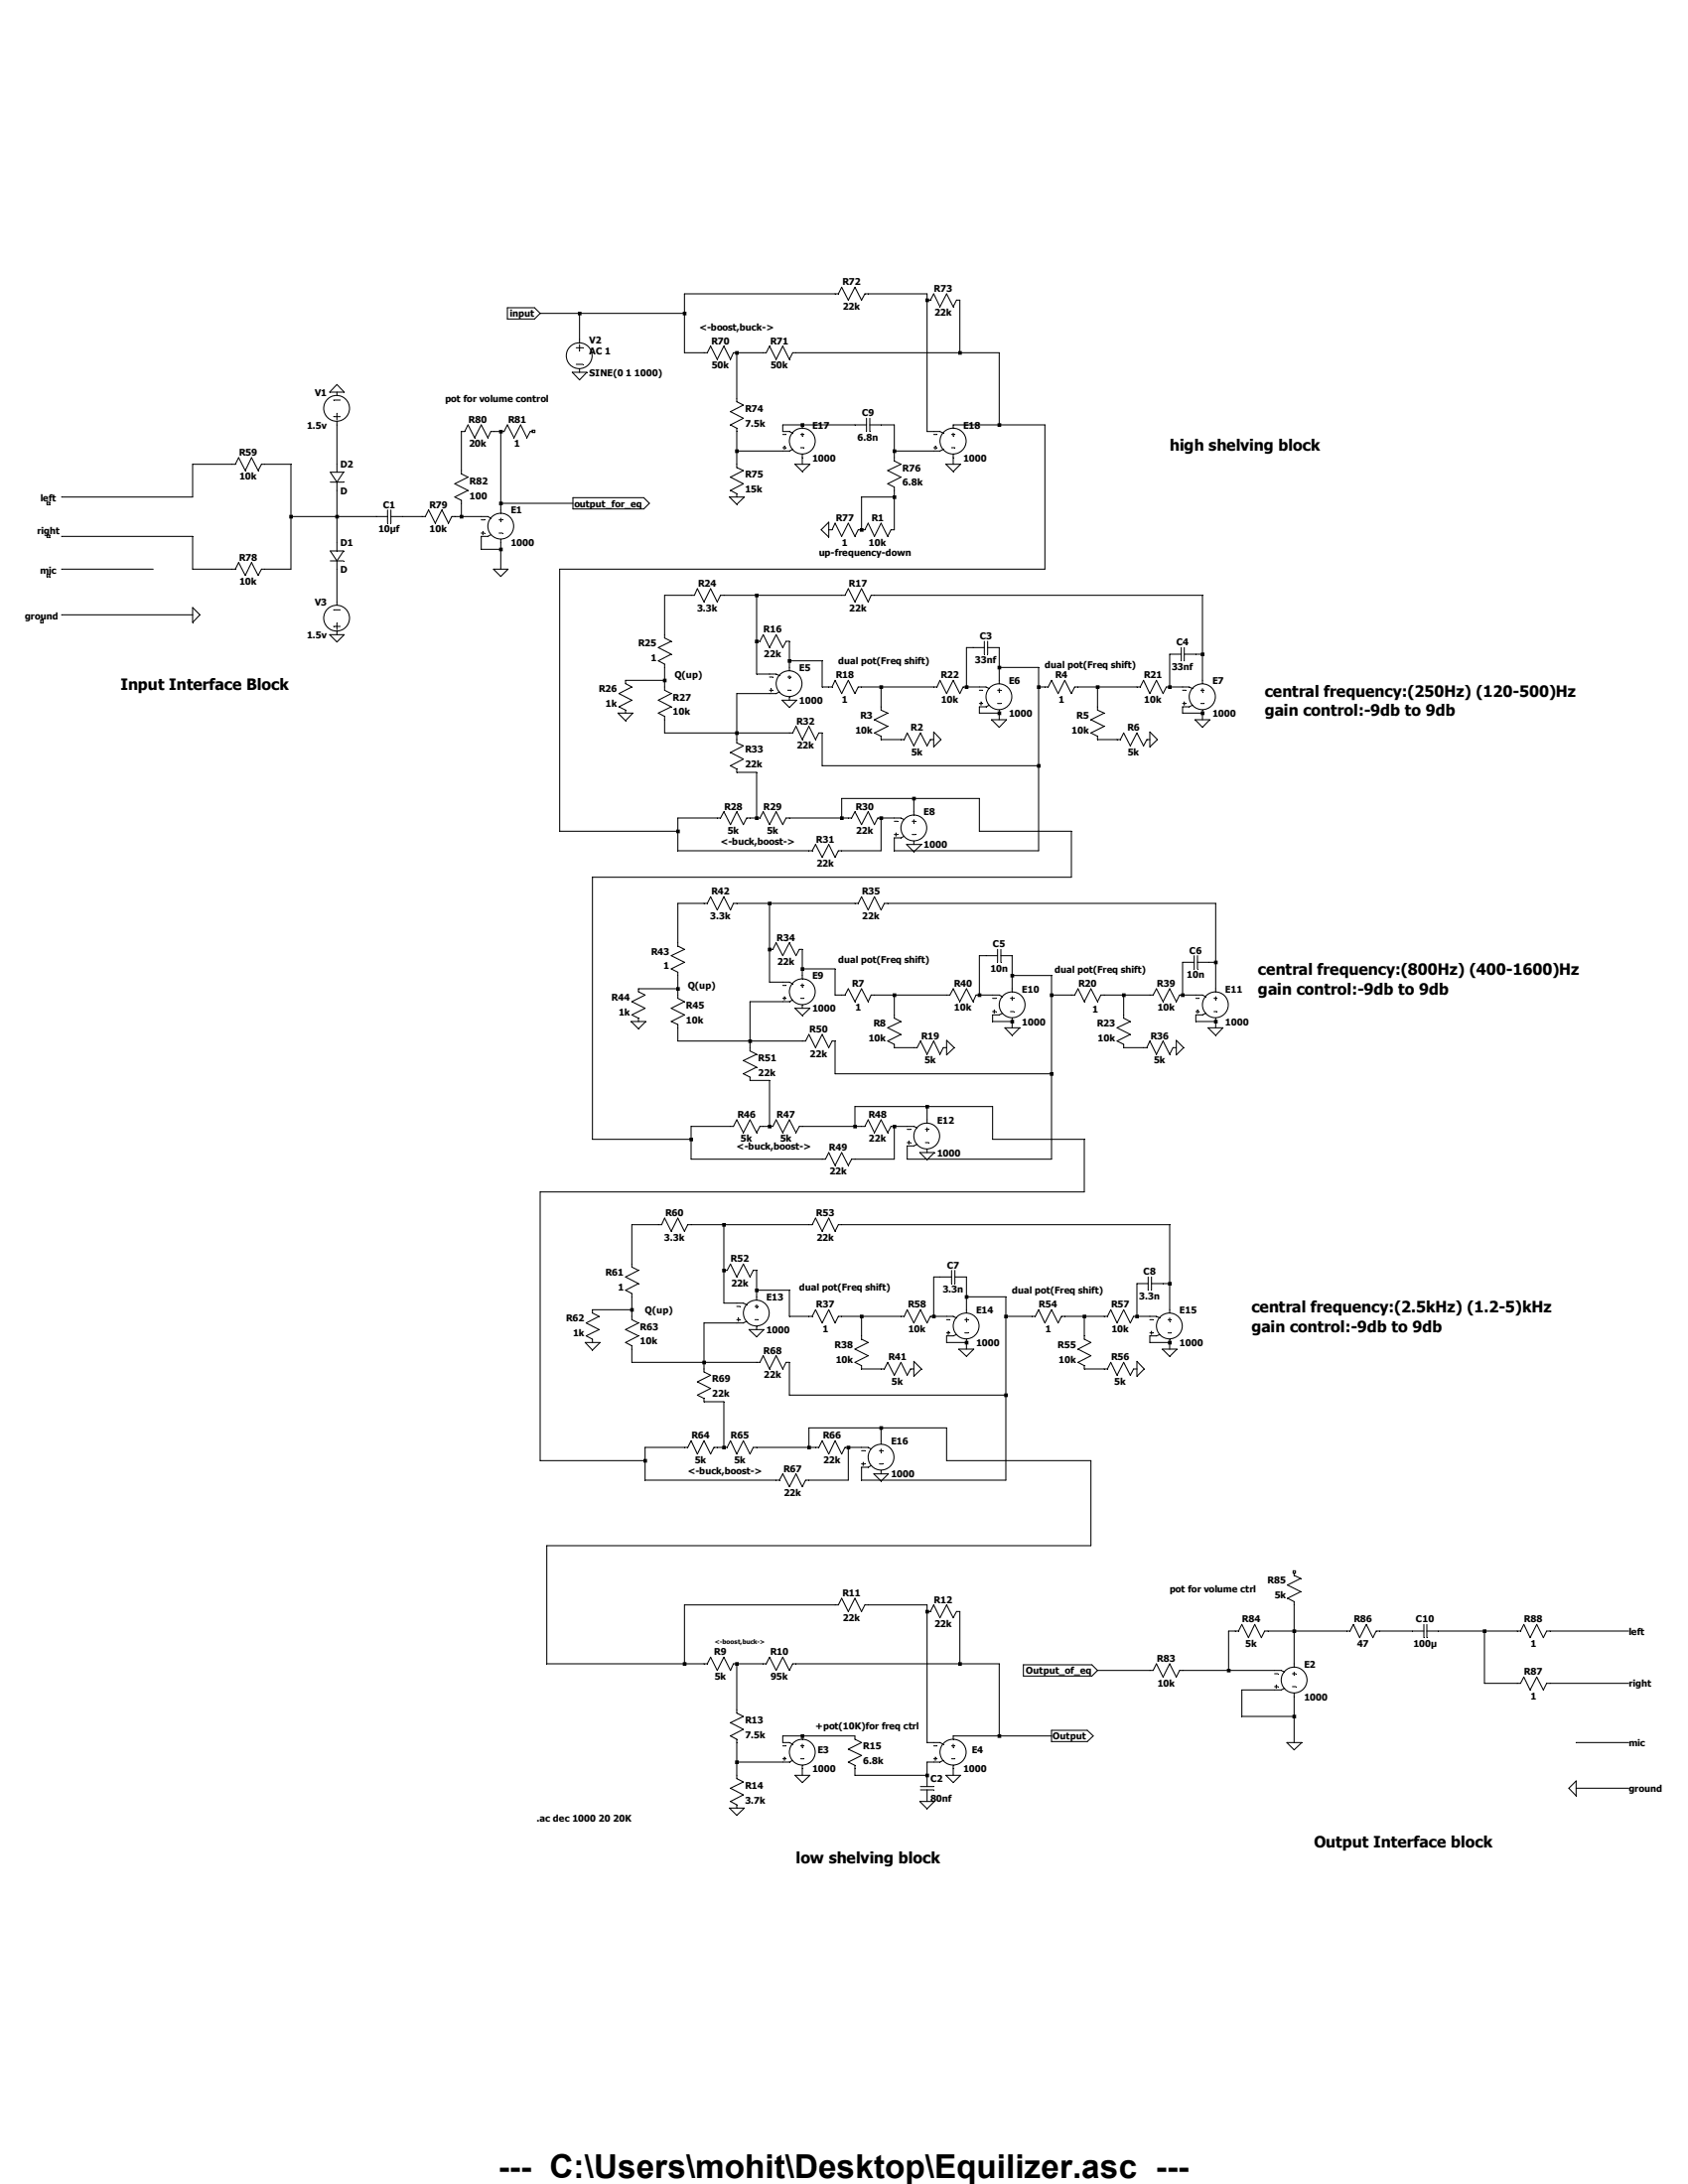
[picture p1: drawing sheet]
<svg xmlns="http://www.w3.org/2000/svg" width="216mm" height="279mm" viewBox="0 0 216 279" stroke-linecap="round" stroke-linejoin="round" font-family="sans-serif">
<g fill="none" stroke="#000" stroke-width=".13">
<path d="M106.8 37.6h.4l.5-.9 .8 1.7 .8-1.7 .9 1.7 .4-.8h.4M118.6 38.4h.4l.4-.8 .8 1.6 .9-1.6 .8 1.6 .4-.8h.5M29.7 59.4h.4l.4-.9 .9 1.7 .8-1.7 .8 1.7 .4-.8h.5M59 55.2h.4l.5-.8 .8 1.6 .9-1.6 .8 1.6 .4-.8h.4M64.1 55.2h.4l.4-.8 .8 1.6 .9-1.6 .8 1.6 .4-.8h.4M68.1 55h.3v.3h-.3zM73.7 44.5h.8M73.7 46.6h.8M74.1 43.4v.5M74.1 44.1v.8M74.1 47.2v.4M90 45.1h.5l.4-.8 .8 1.7 .9-1.7 .8 1.7 .4-.9h.4"/>
<path d="M94.2 51v.4l.9 .4-1.7 .9 1.7 .8-1.7 .9 .8 .4v.4M94.2 59.4v.4l.9 .4-1.7 .8 1.7 .9-1.7 .8 .8 .5v.4M97.6 45.1h.4l.4-.8 .9 1.7 .8-1.7 .9 1.7 .4-.9h.4M100.1 55.2h.9l.4 .2M100.1 57.3h.4M100.1 55.6h.4M100.3 57.1v.4M101.4 57.5l-.4 .2h-.9M102.4 57.3h.4M102.4 55.6h.4M102.6 54.4v.4M102.6 55.4v.4"/>
<path d="M102.6 58.1v.4M109.3 54.4h1.5M110.8 53.5v1.7M111.3 54.4h1.4M111.3 53.5v1.7M114.4 58.5v.5l.8 .4-1.7 .8 1.7 .8-1.7 .9 .9 .4v.4M119.4 55.2h.8l.4 .2M119.4 57.3h.4M119.4 55.6h.4M119.6 57.1v.4M120.6 57.5l-.4 .2h-.8M121.7 57.3h.4"/>
<path d="M121.7 55.6h.4M121.9 54.4v.4M121.9 55.4v.4M121.9 58.1v.4M29.7 72.8h.4l.4-.8 .9 1.6 .8-1.6 .8 1.6 .4-.8h.5M48.1 66.1h1.5M49.6 65.2v1.7M50 66.1h1.5M50 65.2v1.7M54 66.1h.4l.4-.9 .9 1.7 .8-1.7 .9 1.7 .4-.8h.4M61.6 66.1h.8l.4 .2M61.6 68.2h.4"/>
<path d="M61.6 66.5h.4M61.8 68v.4M62.8 68.4l-.4 .2h-.8M63.8 68.2h.5M63.8 66.5h.5M64.1 65.2v.5M64.1 66.3v.4M64.1 69v.4M88.4 76.2h.4l.4-.9 .8 1.7 .9-1.7 .8 1.7 .5-.8h.4M106 67.8h.4l.4-.9 .9 1.7 .8-1.7 .8 1.7 .5-.8h.8l.4-.9 .8 1.7 .9-1.7 .8 1.7 .5-.8h.4M107.7 76.2h.4l.4-.9 .8 1.7 .9-1.7 .8 1.7 .4-.8h.4M80 87v.5l.8 .4-1.6 .8 1.6 .9-1.6 .8 .8 .4v.4"/>
<path d="M85 81.2v.4l.9 .4-1.7 .8 1.7 .9-1.7 .8 .8 .5v.4M85 87.9v.4l.9 .4-1.7 .9 1.7 .8-1.7 .8 .8 .5v.4M94.2 94.6v.4l.9 .4-1.7 .9 1.7 .8-1.7 .9 .8 .4v.4M96.8 82h.4l.4-.8 .8 1.6 .9-1.6 .8 1.6 .4-.8h.5M98.4 86.2h.9l.4 .2M98.4 88.3h.4M98.4 86.6h.4M98.6 88.1v.4M99.7 88.5l-.4 .2h-.9M100.8 88.3h.4M100.8 86.6h.4M101 85.4v.4"/>
<path d="M101 86.4v.4M101 89.2v.4M101 93.8h.4l.4-.9 .8 1.7 .9-1.7 .8 1.7 .4-.8h.5M106 87.9h.4l.4-.9 .9 1.7 .8-1.7 .8 1.7 .5-.8h.4M112.7 90.4v.4l.8 .4-1.7 .9 1.7 .8-1.7 .9 .9 .4v.4M115.2 94.6h.5l.3-.8 .9 1.6 .8-1.6 .9 1.6 .4-.8h.4M119.4 87.9h.4l.4-.9 .9 1.7 .8-1.7 .9 1.7 .4-.8h.4M124.5 82.8h1.4M125.3 88.3h.4M125.3 87.9h.8l.4 .2M125.3 90h.4M125.5 89.8v.4"/>
<path d="M125.9 82v1.7M126.3 82.8h1.5M126.3 82v1.7M126.5 90.2l-.4 .2h-.8M127.6 88.3h.4M127.6 90h.4M127.8 87v.5M127.8 88.1v.4M127.8 90.8v.4M133.6 87.9h.5l.4-.9 .8 1.7 .9-1.7 .8 1.7 .5-.8h.4M140.4 90.4v.4l.8 .4-1.7 .9 1.7 .8-1.7 .9 .9 .4v.4M142.9 94.6h.4l.4-.8 .9 1.6 .8-1.6 .9 1.6 .4-.8h.4"/>
<path d="M145.4 87.9h.4l.5-.9 .8 1.7 .8-1.7 .9 1.7 .4-.8h.4M149.6 83.7h1.5M151.1 82.8v1.7M151.3 88.3h.4M151.3 87.9h.8l.4 .2M151.3 90h.4M151.5 82.8v1.7M151.5 89.8v.4M151.5 83.7h1.5M152.5 90.2l-.4 .2h-.8M153.6 88.3h.4M153.6 90h.4"/>
<path d="M153.8 87v.5M153.8 88.1v.4M153.8 90.8v.4M90 115.6h.5l.4-.9 .8 1.7 .9-1.7 .8 1.7 .4-.8h.4M91.7 104.6h.5l.4-.8 .8 1.7 .8-1.7 .9 1.7 .4-.9h.4M96.8 104.6h.4l.4-.8 .8 1.7 .9-1.7 .8 1.7 .4-.9h.5M103.5 108.8h.4l.4-.8 .9 1.7 .8-1.7 .8 1.7 .4-.9h.5M108.5 104.6h.4l.4-.8 .9 1.7 .8-1.7 .8 1.7 .5-.9h.4M109.3 115.6h.5l.4-.9 .8 1.7 .8-1.7 .9 1.7 .4-.8h.4M114.4 104.6h.8l.5 .3M114.4 106.8h.4M114.4 105.1h.4"/>
<path d="M114.6 106.6v.4M115.7 107l-.5 .2h-.8M116.7 106.8h.4M116.7 105.1h.4M116.9 103.8v.5M116.9 104.9v.4M116.9 107.6v.4M81.7 126.5v.4l.8 .4-1.7 .8 1.7 .9-1.7 .8 .9 .5v.4M86.7 120.6v.4l.8 .5-1.6 .8 1.6 .8-1.6 .9 .8 .4v.4M86.7 127.3v.4l.8 .4-1.6 .9 1.6 .8-1.6 .9 .8 .4v.4M95.9 134v.5l.9 .4-1.7 .8 1.7 .8-1.7 .9 .8 .4v.4M98.4 121.5h.4l.5-.9 .8 1.7 .9-1.7 .8 1.7 .4-.8h.4"/>
<path d="M100.1 125.6h.9l.4 .3M100.1 127.7h.4M100.1 126.1h.4M100.3 127.5v.4M101.4 127.9l-.4 .2h-.9M102.4 127.7h.4M102.4 126.1h.4M102.6 124.8v.4M102.6 125.9v.4M102.6 128.6v.4M102.6 133.2h.4l.5-.9 .8 1.7 .9-1.7 .8 1.7 .4-.8h.4M107.7 127.3h.4l.4-.8 .8 1.6 .9-1.6 .8 1.6 .4-.8h.4"/>
<path d="M114.4 129.8v.5l.8 .4-1.7 .8 1.7 .8-1.7 .9 .9 .4v.4M116.9 134h.4l.4-.8 .9 1.7 .8-1.7 .8 1.7 .4-.9h.5M121.1 127.3h.4l.4-.8 .9 1.6 .8-1.6 .9 1.6 .3-.8h.5M126.1 122.3h1.5M127 127.7h.4M127 127.3h.8l.4 .2M127 129.4h.4M127.2 129.2v.4M127.6 121.5v1.6M128 122.3h1.5M128 121.5v1.6M128.2 129.6l-.4 .2h-.8"/>
<path d="M129.2 127.7h.5M129.2 129.4h.5M129.5 126.5v.4M129.5 127.5v.4M129.5 130.3v.4M137 127.3h.5l.4-.8 .8 1.6 .8-1.6 .9 1.6 .4-.8h.4M143.7 129.8v.5l.9 .4-1.7 .8 1.7 .8-1.7 .9 .8 .4v.4M146.3 134h.4l.4-.8 .8 1.7 .9-1.7 .8 1.7 .4-.9h.5M147.1 127.3h.4l.4-.8 .9 1.6 .8-1.6 .9 1.6 .4-.8h.4M151.3 123.1h1.4M152.7 122.3v1.7M153 127.7h.4"/>
<path d="M153 127.3h.8l.4 .2M153 129.4h.4M153.2 122.3v1.7M153.2 129.2v.4M153.2 123.1h1.4M154.2 129.6l-.4 .2h-.8M155.3 127.7h.4M155.3 129.4h.4M155.5 126.5v.4M155.5 127.5v.4M155.5 130.3v.4M84.2 156.7h.4l.4-.9 .9 1.7 .8-1.7 .8 1.7 .5-.8h.4"/>
<path d="M93.4 144.1h.4l.4-.8 .9 1.6 .8-1.6 .9 1.6 .4-.8h.4M98.4 144.1h.4l.5-.8 .8 1.6 .9-1.6 .8 1.6 .4-.8h.4M103.5 156.7h.4l.4-.9 .9 1.7 .8-1.7 .8 1.7 .4-.8h.5M105.2 148.3h.4l.4-.9 .8 1.7 .9-1.7 .8 1.7 .4-.8h.4M110.2 144.1h.4l.4-.8 .8 1.6 .9-1.6 .8 1.6 .5-.8h.4M116 144.1h.9l.4 .2M116 146.2h.5M116 144.5h.5M116.2 146v.4M117.3 146.4l-.4 .2h-.9M118.4 146.2h.4M118.4 144.5h.4"/>
<path d="M118.6 143.3v.4M118.6 144.3v.4M118.6 147v.4M75.8 167.6v.4l.8 .4-1.6 .8 1.6 .9-1.6 .8 .8 .4v.4M80.8 161.7v.4l.9 .4-1.7 .9 1.7 .8-1.7 .9 .8 .4v.4M80.8 168.4v.4l.9 .4-1.7 .9 1.7 .8-1.7 .8 .8 .5v.4M90 175.1v.4l.9 .4-1.7 .9 1.7 .8-1.7 .9 .8 .4v.4M92.6 162.5h.4l.4-.8 .8 1.7 .9-1.7 .8 1.7 .5-.9h.4M94.2 166.7h.9l.4 .2M94.2 168.8h.5M94.2 167.1h.5M94.4 168.6v.4"/>
<path d="M95.5 169l-.4 .2h-.9M96.6 168.8h.4M96.6 167.1h.4M96.8 165.9v.4M96.8 166.9v.4M96.8 169.7v.4M96.8 174.3h.4l.4-.9 .8 1.7 .9-1.7 .8 1.7 .4-.8h.5M103.5 168.4h.4l.4-.8 .9 1.6 .8-1.6 .8 1.6 .4-.8h.5M110.2 170.9v.4l.8 .4-1.7 .9 1.7 .8-1.7 .9 .9 .4v.4M112.7 175.1h.4l.4-.8 .9 1.6 .8-1.6 .8 1.6 .5-.8h.4M115.2 168.4h.5l.3-.8 .9 1.6 .8-1.6 .9 1.6 .4-.8h.4M120.2 163.4h1.5"/>
<path d="M121.1 168.8h.4M121.1 168.4h.8l.4 .2M121.1 170.5h.4M121.3 170.3v.4M121.7 162.5v1.7M122.1 163.4h1.5M122.1 162.5v1.7M122.3 170.7l-.4 .2h-.8M123.4 168.8h.4M123.4 170.5h.4M123.6 167.6v.4M123.6 168.6v.4"/>
<path d="M123.6 171.3v.4M132 168.4h.4l.4-.8 .8 1.6 .9-1.6 .8 1.6 .5-.8h.4M138.7 170.9v.4l.8 .4-1.6 .9 1.6 .8-1.6 .9 .8 .4v.4M141.2 168.4h.4l.5-.8 .8 1.6 .8-1.6 .9 1.6 .4-.8h.4M141.2 175.1h.4l.5-.8 .8 1.6 .8-1.6 .9 1.6 .4-.8h.4M145.4 164.2h1.5M146.9 163.4v1.7M147.1 168.8h.4M147.1 168.4h.8l.4 .2M147.1 170.5h.4M147.3 163.4v1.7M147.3 170.3v.4"/>
<path d="M147.3 164.2h1.5M148.3 170.7l-.4 .2h-.8M149.4 168.8h.4M149.4 170.5h.4M149.6 167.6v.4M149.6 168.6v.4M149.6 171.3v.4M87.5 185.2h.5l.4-.9 .8 1.7 .8-1.7 .9 1.7 .4-.8h.4M92.6 185.2h.4l.4-.9 .8 1.7 .9-1.7 .8 1.7 .5-.8h.4M99.3 189.4h.4l.4-.8 .9 1.6 .8-1.6 .8 1.6 .4-.8h.5M104.3 185.2h.4l.5-.9 .8 1.7 .8-1.7 .9 1.7 .4-.8h.4M110.2 185.2h.8l.4 .2"/>
<path d="M110.2 187.3h.4M110.2 185.6h.4M110.4 187.1v.4M111.4 187.5l-.4 .2h-.8M112.5 187.3h.4M112.5 185.6h.4M112.7 184.3v.4M112.7 185.4v.4M112.7 188.1v.5M90 212.9h.5l.4-.9 .8 1.7 .9-1.7 .8 1.7 .4-.8h.4M94.2 218.7v.5l.9 .4-1.7 .8 1.7 .8-1.7 .9 .8 .4v.4M97.6 212.9h.4l.4-.9 .9 1.7 .8-1.7 .9 1.7 .4-.8h.4"/>
<path d="M106.8 205.3h.4l.5-.8 .8 1.7 .8-1.7 .9 1.7 .4-.9h.4M118.6 206.2h.4l.4-.9 .8 1.7 .9-1.7 .8 1.7 .4-.8h.5M94.2 227.1v.4l.9 .5-1.7 .8 1.7 .8-1.7 .9 .8 .4v.4M100.1 222.9h.9l.4 .2M100.1 225h.4M100.1 223.4h.4M100.3 224.8v.4M101.4 225.2l-.4 .2h-.9M102.4 225h.4M102.4 223.4h.4M102.6 222.1v.4M102.6 223.1v.5"/>
<path d="M102.6 225.8v.5M109.3 222.1v.4l.9 .4-1.7 .9 1.7 .8-1.7 .8 .8 .4v.5M117.7 228.6h1.7M117.7 229h1.7M118.6 227.1v1.5M118.6 229v1.5M119.4 222.9h.8l.4 .2M119.4 225h.4M119.4 223.4h.4M119.6 224.8v.4M120.6 225.2l-.4 .2h-.8M121.7 225h.4"/>
<path d="M121.7 223.4h.4M121.9 222.1v.4M121.9 223.1v.5M121.9 225.8v.5"/>
<circle cx="74.1" cy="45.5" r="1.65"/>
<circle cx="102.6" cy="56.4" r="1.65"/>
<circle cx="121.9" cy="56.4" r="1.66"/>
<circle cx="64.1" cy="67.3" r="1.65"/>
<circle cx="100.9" cy="87.5" r="1.65"/>
<circle cx="127.8" cy="89.1" r="1.65"/>
<circle cx="153.8" cy="89.1" r="1.66"/>
<circle cx="116.9" cy="105.9" r="1.65"/>
<circle cx="102.6" cy="126.9" r="1.65"/>
<circle cx="129.5" cy="128.5" r="1.65"/>
<circle cx="155.4" cy="128.5" r="1.65"/>
<circle cx="118.5" cy="145.3" r="1.65"/>
<circle cx="96.7" cy="168" r="1.65"/>
<circle cx="123.6" cy="169.6" r="1.65"/>
<circle cx="149.6" cy="169.6" r="1.65"/>
<circle cx="112.7" cy="186.4" r="1.65"/>
<circle cx="102.6" cy="224.2" r="1.65"/>
<circle cx="121.9" cy="224.2" r="1.66"/>
</g>
<g fill="none" stroke="#000" stroke-width=".13">
<path d="M42.7 53.3h.8M42.7 51.2h.8M43.1 50.2v.4M43.1 52.9v.8M43.1 53.9v.5M43.1 59.4v1M42.2 71.8h1.7M42.2 70.5h1.7l-.8 1.3zM42.2 61.7h1.7M42.2 60.4h1.7l-.8 1.3zM42.7 78h.8M43.1 61.7v1"/>
<path d="M43.1 69.4v1.1M43.1 71.8v1M43.1 77v.4M43.1 79.7v.9M59 60.2v.4l.9 .4-1.7 .9 1.7 .8-1.7 .9 .8 .4v.4M42.7 80.1h.8M43.1 80.8v.4M147.1 213.7h.4l.4-.8 .9 1.6 .8-1.6 .9 1.6 .4-.8h.4M158 208.7h.4l.4-.9 .9 1.7 .8-1.7 .8 1.7 .5-.8h.4M163 213.7h.9l.4 .2M163 215.8h.4M163 214.1h.4"/>
<path d="M163.2 215.6v.4M164.3 216l-.4 .2h-.9M165.3 215.8h.4M165.3 214.1h.4M165.4 201h.3v.3h-.3zM165.5 201.1v.4l.9 .4-1.7 .9 1.7 .8-1.7 .9 .8 .4v.4M165.5 212.9v.4M165.5 213.9v.4M165.5 216.6v.4M172.3 208.7h.4l.4-.9 .8 1.7 .9-1.7 .8 1.7 .4-.8h.4M180.6 208.7h1.5M182.1 207.8v1.7"/>
<path d="M182.5 208.7h1.5M182.5 207.8v1.7M194.1 208.7h.4l.4-.9 .8 1.7 .9-1.7 .8 1.7 .4-.8h.4M194.1 215.3h.4l.4-.8 .8 1.7 .9-1.7 .8 1.7 .4-.9h.4"/>
<circle cx="43.1" cy="52.2" r="1.65"/>
<circle cx="43.1" cy="79.1" r="1.65"/>
<circle cx="165.5" cy="214.9" r="1.65"/>
</g>
<g fill="none" stroke="#000" stroke-width=".13">
<path d="M64.9 39.4h3.5l.7 .7-.7 .7h-3.5zM106.8 37.6h-19.3v7.5h2.5M111 37.6h7.6v17.6h.8M122.8 38.4v6.7M29.7 59.4h-5.1v4.2h-16.7M33.9 59.4h3.3v13.4h-3.3M43.1 49.2l.9 1h-1.8zM43.1 54.4v5M59 55.2v5M63.2 55.2h.9v10M69.1 40.1h18.4M73.2 47.6h1.9l-1 1z"/>
<path d="M74.1 40.1v3.3M94.2 55.2v4.2M94.2 57.7h5.9M97.6 45.1h-3.4v5.9M101.7 59.4h1.9l-1 .9zM101.8 45.1h26v9.3M102.6 58.5v.9M109.3 54.4h-9.2v.8M112.7 54.4h1.7v4.1M114.4 57.7h5M121 59.4h1.9l-1 .9zM121.9 54.4h11.7v18.4h-62v33.5h15.1"/>
<path d="M121.9 58.5v.9M5.2 79.3h.3v.4h-.3zM6 64.3h.3v.3h-.3zM6 68.5h.3v.2h-.3zM6 73.5h.3v.3h-.3zM7.9 72.8h11.7M7.9 68.6h16.7v4.2h5.1M7.9 78.7h16.7M24.6 77.7l1 1-1 .9zM37.2 66.1h10.9M43.1 62.7v6.7M43.1 72.8v4.2"/>
<path d="M51.5 66.1h2.5M58.2 66.1h3.4M59 64.4v1.7M61.6 68.6v1.7h2.5M63.1 72.8h1.9l-.9 .9zM64.1 69.4v3.4M64.1 64.4h9.2M73.3 63.7h9l.8 .7-.8 .7h-9zM88.4 76.2h-3.4v5M92.6 76.2h15.1M93.3 63.6h1.9l-1 .9zM96.8 76.2v10h1.6"/>
<path d="M105 67.8l1-1v1.9zM111.8 76.2h42v10.8M114.4 63.6h-4.2v4.2M114.4 62.7v5.1M42.2 81.2h1.8l-.9 .9zM79 91.2h1.9l-.9 1zM80 87h5M85 85.4v2.5M85 92.1v1.7h16M94.2 98.8h2.6v5.8h-.9M98.4 88.7h-4.2v5.9M100 89.6h1.9l-.9 .9z"/>
<path d="M101 82v3.4M101 84.5h4.2v3.4h.8M105.2 93.8v4.2h27.6M110.2 87.9h9.2M112.7 87.9v2.5M112.7 94.6h2.5M119.4 93.6l1 1-1 .9zM124.5 82.8h-.9v5.1h1.7M125.3 90.4v.8h2.5v.9M126.8 92.1h1.9l-.9 .9zM127.8 82.8v4.2M127.8 85.4h5v23.4h-18.4v-1.6"/>
<path d="M132.8 87.9h.8M137.9 87.9h7.5M140.4 87.9v2.5M140.4 94.6h2.5M147.1 93.6l.9 1-.9 .9zM149.6 83.7v4.2h1.7M151.3 90.4v.8h2.5v.9M152.9 92.1h1.8l-.9 .9zM153 83.7h.8M90 115.6h-3.3v5M91.7 104.6h-5v4.2h16.8M94.2 115.6h15.1"/>
<path d="M98.4 115.6v10h1.7M101 104.6h7.5M107.7 104.6v-2.4h17.6v4.1h11.7v5.9h-61.2v33.6h12.6M113.5 115.6h42v10.9M114.4 104.6h-1.7v4.2h-5M116 108h1.9l-1 1zM116.9 102.2v1.6M80.7 130.7h1.9l-.9 .9zM81.7 126.5h5M86.7 124.8v2.5M86.7 131.5v1.7h15.9M95.9 138.2h2.5v5.9h-.8"/>
<path d="M100.1 128.1h-4.2v5.9M101.7 129h1.9l-1 .9zM102.6 121.5v3.3M102.6 124h4.2v3.3h.9M106.8 133.2v4.2h27.7M111.8 127.3h9.3M114.4 127.3v2.5M114.4 134h2.5M121.1 133.1l.9 .9-.9 1zM126.1 122.3h-.8v5h1.7M127 129.8v.9h2.5v.8M128.5 131.5h1.9l-.9 1z"/>
<path d="M129.5 124.8h5v23.5h-18.5v-1.7M129.5 122.3v4.2M134.5 127.3h2.5M141.2 127.3h5.9M143.7 127.3v2.5M143.7 134h2.6M150.5 133.1l.9 .9-.9 1zM151.3 123.1v4.2h1.7M153 129.8v.9h2.5v.8M154.5 131.5h1.9l-.9 1zM154.6 123.1h.9M84.2 156.7h-3.4v5"/>
<path d="M88.4 156.7h15.1M92.6 156.7v10h1.6M93.4 144.1h-5v4.2h16.8M102.6 144.1h7.6M107.7 156.7h41.9v10.9M109.3 144.1v-2.5h17.7v4.2h11.7v6.7h-69.6v34.4h13.4M116 144.1h-1.6v4.2h-5.1M117.6 147.4h1.9l-.9 1zM118.6 141.6v1.7M74.8 171.7h2l-1 1zM75.8 167.6h5M80.8 165.9v2.5"/>
<path d="M80.8 172.6v1.7h16M90 179.3h2.6v5.9h-.9M94.2 169.2h-4.2v5.9M95.8 170.1h1.9l-.9 .9zM96.8 162.5v3.4M96.8 165.1h4.2v3.3h2.5M101 174.3v4.2h27.7M107.7 168.4h7.5M110.2 168.4v2.5M110.2 175.1h2.5M116.9 174.2l1 .9-1 1zM120.2 163.4h-.8v5h1.7"/>
<path d="M121.1 170.9v.8h2.5v.9M122.6 172.6h1.9l-.9 .9zM123.6 165.9h5.1v23.5h-18.5v-1.7M123.6 163.4v4.2M128.7 168.4h3.3M136.2 168.4h5M138.7 168.4v2.5M138.7 175.1h2.5M145.4 164.2v4.2h1.7M145.4 174.2l.9 .9-.9 1zM147.1 170.9v.8h2.5v.9M148.7 172.6h1.8l-.9 .9z"/>
<path d="M148.8 164.2h.8M87.5 185.2h-5v4.2h16.8M96.8 185.2h7.5M103.5 185.2v-2.5h17.6v4.2h18.4v10.8h-69.6v15.2h20.1M110.2 185.2h-1.7v4.2h-5M111.8 188.6h1.8l-.9 .9zM112.7 182.7v1.6M97.6 212.9h-3.4v5.8M101.8 212.9h26v9.2M106.8 205.3h-19.3v7.6M111 205.3h7.6v17.6h.8M122.8 206.2v6.7"/>
<path d="M130.9 213h8.8l.7 .7-.7 .7h-8.8zM140.4 213.7h6.7M151.3 213.7h11.7M158 208.7h-.9v5M162.2 208.7h10.1M163 216.2h-4.2v3.4h6.7M165.5 205.3v7.6M165.5 217v5.9M176.4 208.7h4.2M184 208.7h10.1M189.9 208.7v6.6h4.2M198.2 208.7h10.1"/>
<path d="M198.2 215.3h10.1M93.3 231.3h1.9l-1 .9zM94.2 222.9v4.2M94.2 225.4h5.9M101.7 227.1h1.9l-1 .9zM102.6 226.3v.8M109.3 222.1h-9.2v.8M117.6 230.5h1.9l-.9 .9zM119.4 225.4h-.8v1.7h-9.3v-.8M121 227.1h1.9l-1 .9zM121.9 226.3v.8M121.9 222.1h12.6"/>
<path d="M134.5 221.4h4.6l.7 .7-.7 .7h-4.6zM164.6 222.9h1.9l-1 1zM201.6 227.8v1.9l-.9-.9zM201.6 222.9h6.7M201.6 228.8h6.7"/>
</g>
<path d="M37 65.9h.5v.4h-.5zM42.9 65.9h.4v.4h-.4zM58.8 65.9h.5v.4h-.5zM63.8 55h.5v.5h-.5zM63.8 64.2h.5v.4h-.5zM63.8 70.1h.5v.4h-.5zM73.9 39.9h.5v.4h-.5zM80.6 167.3h.5v.5h-.5zM82.3 186.6h.5v.5h-.5zM84.8 86.8h.5v.5h-.5zM86.5 106.1h.5v.5h-.5zM86.5 126.3h.5v.4h-.5zM87.3 39.9h.5v.4h-.5zM87.3 212.6h.5v.5h-.5zM88.2 145.5h.4v.5h-.4zM89.8 174.1h.5v.4h-.5zM92.4 156.5h.4v.4h-.4zM92.4 162.3h.4v.5h-.4zM92.4 185h.4v.4h-.4zM94 44.9h.5v.5h-.5zM94 57.5h.5v.5h-.5zM94 93.6h.5v.4h-.5zM94 212.6h.5v.5h-.5zM94 225.2h.5v.5h-.5zM95.7 133h.5v.4h-.5zM96.6 75.9h.4v.5h-.4zM96.6 81.8h.4v.5h-.4zM96.6 104.4h.4v.5h-.4zM96.6 164.8h.4v.5h-.4zM98.2 115.4h.5v.4h-.5zM98.2 121.2h.5v.5h-.5zM98.2 143.9h.5v.5h-.5zM100.8 84.3h.4v.5h-.4zM102.4 54.1h.5v.5h-.5zM102.4 123.7h.5v.5h-.5zM102.4 221.9h.5v.4h-.5zM103.3 185h.4v.4h-.4zM107.4 104.4h.5v.5h-.5zM108.3 185h.5v.4h-.5zM109.1 143.9h.5v.5h-.5zM110 67.6h.4v.4h-.4zM110 168.2h.4v.5h-.4zM112.5 87.7h.4v.4h-.4zM112.5 104.4h.4v.5h-.4zM112.5 182.5h.4v.4h-.4zM114.2 57.5h.4v.5h-.4zM114.2 63.4h.4v.4h-.4zM114.2 127.1h.4v.5h-.4zM114.2 143.9h.4v.5h-.4zM116.7 101.9h.4v.5h-.4zM118.4 38.2h.4v.5h-.4zM118.4 141.4h.4v.4h-.4zM118.4 206h.4v.4h-.4zM118.4 226.9h.4v.5h-.4zM119.2 168.2h.5v.5h-.5zM122.6 44.9h.4v.5h-.4zM122.6 212.6h.4v.5h-.4zM123.4 87.7h.5v.4h-.5zM123.4 165.7h.5v.5h-.5zM123.4 171.5h.5v.5h-.5zM125.1 127.1h.4v.5h-.4zM127.6 54.1h.5v.5h-.5zM127.6 85.2h.5v.4h-.5zM127.6 91h.5v.5h-.5zM127.6 221.9h.5v.4h-.5zM128.4 168.2h.5v.5h-.5zM128.4 178.3h.5v.4h-.5zM129.2 124.6h.5v.5h-.5zM129.2 130.5h.5v.4h-.5zM132.6 87.7h.5v.4h-.5zM132.6 97.7h.5v.5h-.5zM134.3 127.1h.4v.5h-.4zM134.3 137.2h.4v.4h-.4zM138.5 168.2h.4v.5h-.4zM140.2 87.7h.4v.4h-.4zM143.5 127.1h.5v.5h-.5zM145.2 168.2h.5v.5h-.5zM149.4 87.7h.5v.4h-.5zM149.4 164h.5v.5h-.5zM149.4 171.5h.5v.5h-.5zM151 127.1h.5v.5h-.5zM153.6 83.5h.5v.4h-.5zM153.6 91h.5v.5h-.5zM155.3 122.9h.4v.5h-.4zM155.3 130.5h.4v.4h-.4zM156.9 213.5h.5v.5h-.5zM165.3 208.4h.5v.5h-.5zM165.3 219.4h.5v.4h-.5zM189.7 208.4h.4v.5h-.4z" fill-rule="evenodd" fill="#000"/>
<text font-size="4.2" x="63.7" y="278.7">--- C:\Users\mohit\Desktop\Equilizer.asc ---</text>
<g font-size="2">
<text x="149.6" y="57.7">high shelving block</text>
<text x="15.4" y="88.3">Input Interface Block</text>
<text x="161.8" y="89.1">central frequency:(250Hz) (120-500)Hz</text>
<text x="161.8" y="91.6">gain control:-9db to 9db</text>
<text x="160.9" y="124.8">central frequency:(800Hz) (400-1600)Hz</text>
<text x="160.9" y="127.2">gain control:-9db to 9db</text>
<text x="160.1" y="167.9">central frequency:(2.5kHz) (1.2-5)kHz</text>
<text x="160.1" y="170.4">gain control:-9db to 9db</text>
<text x="101.8" y="238.4">low shelving block</text>
<text x="168.1" y="236.3">Output Interface block</text>
</g>
<g font-size="1.2">
<text x="65.2" y="40.6">input</text>
<text x="107.7" y="36.5">R72</text>
<text x="107.8" y="39.6">22k</text>
<text x="119.5" y="37.3">R73</text>
<text x="119.5" y="40.4">22k</text>
<text x="75.4" y="45.4">AC 1</text>
<text x="75.4" y="43.9">V2</text>
<text x="89.5" y="42.2">&lt;-boost,buck-&gt;</text>
<text x="91" y="44">R70</text>
<text x="91" y="47.2">50k</text>
<text x="98.5" y="44">R71</text>
<text x="98.6" y="47.2">50k</text>
<text x="40.3" y="50.6">V1</text>
<text x="56.9" y="51.5">pot for volume control</text>
<text x="75.4" y="48.1">SINE(0 1 1000)</text>
<text x="95.3" y="52.7">R74</text>
<text x="110.2" y="53.3">C9</text>
<text x="30.6" y="58.3">R59</text>
<text x="39.2" y="54.8">1.5v</text>
<text x="43.5" y="59.9">D2</text>
<text x="59.9" y="54.1">R80</text>
<text x="60" y="57.2">20k</text>
<text x="65" y="54.1">R81</text>
<text x="65.8" y="57.2">1</text>
<text x="95.3" y="54.6">7.5k</text>
<text x="103.9" y="54.8">E17</text>
<text x="103.9" y="59">1000</text>
<text x="109.7" y="56.4">6.8n</text>
<text x="123.2" y="54.8">E18</text>
<text x="123.2" y="59">1000</text>
<text x="5.2" y="64.1">left</text>
<text x="30.6" y="61.4">10k</text>
<text x="43.5" y="63.2">D</text>
<text x="49" y="65">C1</text>
<text x="54.9" y="65">R79</text>
<text x="60.1" y="61.9">R82</text>
<text x="60.1" y="63.8">100</text>
<text x="65.3" y="65.7">E1</text>
<text x="73.4" y="64.9">output_for_eq</text>
<text x="95.3" y="61.1">R75</text>
<text x="95.3" y="63">15k</text>
<text x="115.4" y="60.3">R76</text>
<text x="115.4" y="62.1">6.8k</text>
<text x="4.7" y="68.4">right</text>
<text x="30.6" y="71.7">R78</text>
<text x="43.5" y="69.9">D1</text>
<text x="48.4" y="68.1">10µf</text>
<text x="54.9" y="68.1">10k</text>
<text x="65.3" y="69.9">1000</text>
<text x="104.7" y="71.2">up-frequency-down</text>
<text x="106.9" y="66.7">R77</text>
<text x="107.7" y="69.8">1</text>
<text x="111.1" y="69.8">10k</text>
<text x="111.5" y="66.7">R1</text>
<text x="5.1" y="73.4">mic</text>
<text x="30.6" y="74.8">10k</text>
<text x="40.3" y="77.5">V3</text>
<text x="43.5" y="73.3">D</text>
<text x="89.3" y="75.1">R24</text>
<text x="108.6" y="75.1">R17</text>
<text x="3.2" y="79.2">ground</text>
<text x="39.2" y="81.7">1.5v</text>
<text x="81.6" y="82.7">R25</text>
<text x="89.2" y="78.2">3.3k</text>
<text x="97.7" y="80.9">R16</text>
<text x="108.6" y="78.2">22k</text>
<text x="125.3" y="81.8">C3</text>
<text x="150.5" y="82.6">C4</text>
<text x="76.6" y="88.6">R26</text>
<text x="83.2" y="84.6">1</text>
<text x="86.1" y="89.6">R27</text>
<text x="86.3" y="86.7">Q(up)</text>
<text x="97.7" y="84">22k</text>
<text x="102.2" y="85.9">E5</text>
<text x="106.9" y="86.8">R18</text>
<text x="107.2" y="85">dual pot(Freq shift)</text>
<text x="107.7" y="89.9">1</text>
<text x="120.3" y="86.8">R22</text>
<text x="120.4" y="89.9">10k</text>
<text x="124.7" y="84.9">33nf</text>
<text x="129" y="87.5">E6</text>
<text x="133.6" y="85.4">dual pot(Freq shift)</text>
<text x="135" y="86.8">R4</text>
<text x="135.4" y="89.9">1</text>
<text x="146.3" y="86.8">R21</text>
<text x="146.3" y="89.9">10k</text>
<text x="149.9" y="85.7">33nf</text>
<text x="155.1" y="87.5">E7</text>
<text x="77.5" y="90.5">1k</text>
<text x="86.1" y="91.5">10k</text>
<text x="101.9" y="92.7">R32</text>
<text x="101.9" y="95.8">22k</text>
<text x="102.2" y="90">1000</text>
<text x="109.4" y="93.8">10k</text>
<text x="110" y="91.9">R3</text>
<text x="116.5" y="93.5">R2</text>
<text x="129" y="91.7">1000</text>
<text x="137.1" y="93.8">10k</text>
<text x="137.7" y="91.9">R5</text>
<text x="144.2" y="93.5">R6</text>
<text x="155.1" y="91.7">1000</text>
<text x="95.3" y="96.3">R33</text>
<text x="95.3" y="98.2">22k</text>
<text x="116.5" y="96.6">5k</text>
<text x="144.2" y="96.6">5k</text>
<text x="92.6" y="103.6">R28</text>
<text x="93" y="106.7">5k</text>
<text x="97.7" y="103.6">R29</text>
<text x="98.1" y="106.7">5k</text>
<text x="104.4" y="107.8">R31</text>
<text x="109.4" y="103.6">R30</text>
<text x="109.5" y="106.7">22k</text>
<text x="118.2" y="104.3">E8</text>
<text x="92.2" y="108.1">&lt;-buck,boost-&gt;</text>
<text x="104.4" y="110.9">22k</text>
<text x="118.2" y="108.5">1000</text>
<text x="90.8" y="117.6">3.3k</text>
<text x="91" y="114.5">R42</text>
<text x="110.2" y="114.5">R35</text>
<text x="110.3" y="117.6">22k</text>
<text x="83.3" y="122.1">R43</text>
<text x="84.9" y="124">1</text>
<text x="99.4" y="120.4">R34</text>
<text x="99.4" y="123.4">22k</text>
<text x="103.9" y="125.3">E9</text>
<text x="107.2" y="123.1">dual pot(Freq shift)</text>
<text x="126.7" y="124.3">10n</text>
<text x="127" y="121.2">C5</text>
<text x="134.9" y="124.4">dual pot(Freq shift)</text>
<text x="151.8" y="125.1">10n</text>
<text x="152.1" y="122">C6</text>
<text x="78.2" y="128">R44</text>
<text x="79.1" y="129.9">1k</text>
<text x="87.8" y="129">R45</text>
<text x="87.8" y="130.9">10k</text>
<text x="88" y="126.5">Q(up)</text>
<text x="103.9" y="129.5">1000</text>
<text x="109" y="126.2">R7</text>
<text x="109.4" y="129.3">1</text>
<text x="111.7" y="131.4">R8</text>
<text x="122" y="126.2">R40</text>
<text x="122" y="129.3">10k</text>
<text x="130.7" y="127">E10</text>
<text x="130.7" y="131.1">1000</text>
<text x="137.9" y="126.2">R20</text>
<text x="139.7" y="129.5">1</text>
<text x="140.3" y="131.4">R23</text>
<text x="148" y="126.2">R39</text>
<text x="148" y="129.3">10k</text>
<text x="156.7" y="127">E11</text>
<text x="156.7" y="131.1">1000</text>
<text x="97" y="135.8">R51</text>
<text x="97" y="137.6">22k</text>
<text x="103.5" y="132.1">R50</text>
<text x="103.6" y="135.2">22k</text>
<text x="111.1" y="133.2">10k</text>
<text x="117.8" y="132.9">R19</text>
<text x="118.2" y="136.1">5k</text>
<text x="140.4" y="133.2">10k</text>
<text x="147.2" y="132.9">R36</text>
<text x="147.6" y="136.1">5k</text>
<text x="94.3" y="143">R46</text>
<text x="99.4" y="143">R47</text>
<text x="111.1" y="143">R48</text>
<text x="119.8" y="143.7">E12</text>
<text x="94.2" y="147.1">&lt;-buck,boost-&gt;</text>
<text x="94.7" y="146.1">5k</text>
<text x="99.8" y="146.1">5k</text>
<text x="106" y="147.2">R49</text>
<text x="111.1" y="146.1">22k</text>
<text x="119.8" y="147.9">1000</text>
<text x="85.1" y="155.6">R60</text>
<text x="104.4" y="155.6">R53</text>
<text x="106.1" y="150.3">22k</text>
<text x="85" y="158.7">3.3k</text>
<text x="93.5" y="161.5">R52</text>
<text x="104.4" y="158.7">22k</text>
<text x="77.4" y="163.2">R61</text>
<text x="79" y="165.1">1</text>
<text x="93.5" y="164.5">22k</text>
<text x="98" y="166.4">E13</text>
<text x="102.2" y="165.1">dual pot(Freq shift)</text>
<text x="104.4" y="167.3">R37</text>
<text x="116.1" y="167.3">R58</text>
<text x="120.6" y="165.4">3.3n</text>
<text x="121.1" y="162.3">C7</text>
<text x="129.5" y="165.5">dual pot(Freq shift)</text>
<text x="132.9" y="167.3">R54</text>
<text x="142.1" y="167.3">R57</text>
<text x="145.7" y="166.2">3.3n</text>
<text x="146.3" y="163.1">C8</text>
<text x="72.4" y="169.1">R62</text>
<text x="73.3" y="171">1k</text>
<text x="81.9" y="170.1">R63</text>
<text x="81.9" y="172">10k</text>
<text x="82.5" y="168">Q(up)</text>
<text x="97.7" y="173.2">R68</text>
<text x="98" y="170.6">1000</text>
<text x="105.2" y="170.4">1</text>
<text x="106.8" y="172.4">R38</text>
<text x="116.2" y="170.4">10k</text>
<text x="124.8" y="168">E14</text>
<text x="124.8" y="172.2">1000</text>
<text x="133.7" y="170.4">1</text>
<text x="135.3" y="172.4">R55</text>
<text x="142.2" y="170.4">10k</text>
<text x="150.9" y="168">E15</text>
<text x="150.9" y="172.2">1000</text>
<text x="91.1" y="176.8">R69</text>
<text x="91.1" y="178.7">22k</text>
<text x="97.7" y="176.3">22k</text>
<text x="106.9" y="174.3">10k</text>
<text x="113.6" y="174">R41</text>
<text x="114" y="177.1">5k</text>
<text x="135.4" y="174.3">10k</text>
<text x="142.1" y="174">R56</text>
<text x="142.5" y="177.1">5k</text>
<text x="88.4" y="184.1">R64</text>
<text x="93.5" y="184.1">R65</text>
<text x="105.2" y="184.1">R66</text>
<text x="114" y="184.8">E16</text>
<text x="88" y="188.6">&lt;-buck,boost-&gt;</text>
<text x="88.9" y="187.2">5k</text>
<text x="93.9" y="187.2">5k</text>
<text x="100.2" y="188.3">R67</text>
<text x="100.2" y="191.4">22k</text>
<text x="105.3" y="187.2">22k</text>
<text x="114" y="189">1000</text>
<text x="149.6" y="203.7">pot for volume ctrl</text>
<text x="162.1" y="202.6">R85</text>
<text x="107.7" y="204.2">R11</text>
<text x="107.8" y="207.3">22k</text>
<text x="119.5" y="205.1">R12</text>
<text x="119.5" y="208.2">22k</text>
<text x="158.9" y="207.6">R84</text>
<text x="163" y="204.5">5k</text>
<text x="173.1" y="207.6">R86</text>
<text x="181.1" y="207.6">C10</text>
<text x="194.9" y="207.6">R88</text>
<text x="208.3" y="209.1">left</text>
<text x="91.4" y="211.8">R9</text>
<text x="91.4" y="214.9">5k</text>
<text x="98.5" y="211.8">R10</text>
<text x="98.6" y="214.9">95k</text>
<text x="131.2" y="214.2">Output_of_eq</text>
<text x="148" y="212.6">R83</text>
<text x="148" y="215.7">10k</text>
<text x="159.3" y="210.7">5k</text>
<text x="166.8" y="213.3">E2</text>
<text x="173.6" y="210.7">47</text>
<text x="180.8" y="210.7">100µ</text>
<text x="194.9" y="214.3">R87</text>
<text x="195.7" y="210.7">1</text>
<text x="208.3" y="215.8">right</text>
<text x="95.3" y="220.4">R13</text>
<text x="104.3" y="221.3">+pot(10K)for freq ctrl</text>
<text x="166.8" y="217.5">1000</text>
<text x="195.7" y="217.4">1</text>
<text x="95.3" y="222.3">7.5k</text>
<text x="103.9" y="226.7">1000</text>
<text x="104.6" y="224.3">E3</text>
<text x="110.4" y="223.8">R15</text>
<text x="110.4" y="225.7">6.8k</text>
<text x="123.2" y="226.7">1000</text>
<text x="124.3" y="224.2">E4</text>
<text x="134.7" y="222.5">Output</text>
<text x="208.3" y="223.4">mic</text>
<text x="68.7" y="233">.ac dec 1000 20 20K</text>
<text x="95.3" y="228.9">R14</text>
<text x="95.3" y="230.7">3.7k</text>
<text x="119" y="228">C2</text>
<text x="119" y="230.5">80nf</text>
<text x="208.3" y="229.2">ground</text>
</g>
<text font-size=".8" x="91.4" y="210.3">&lt;-boost,buck-&gt;</text>
</svg>
